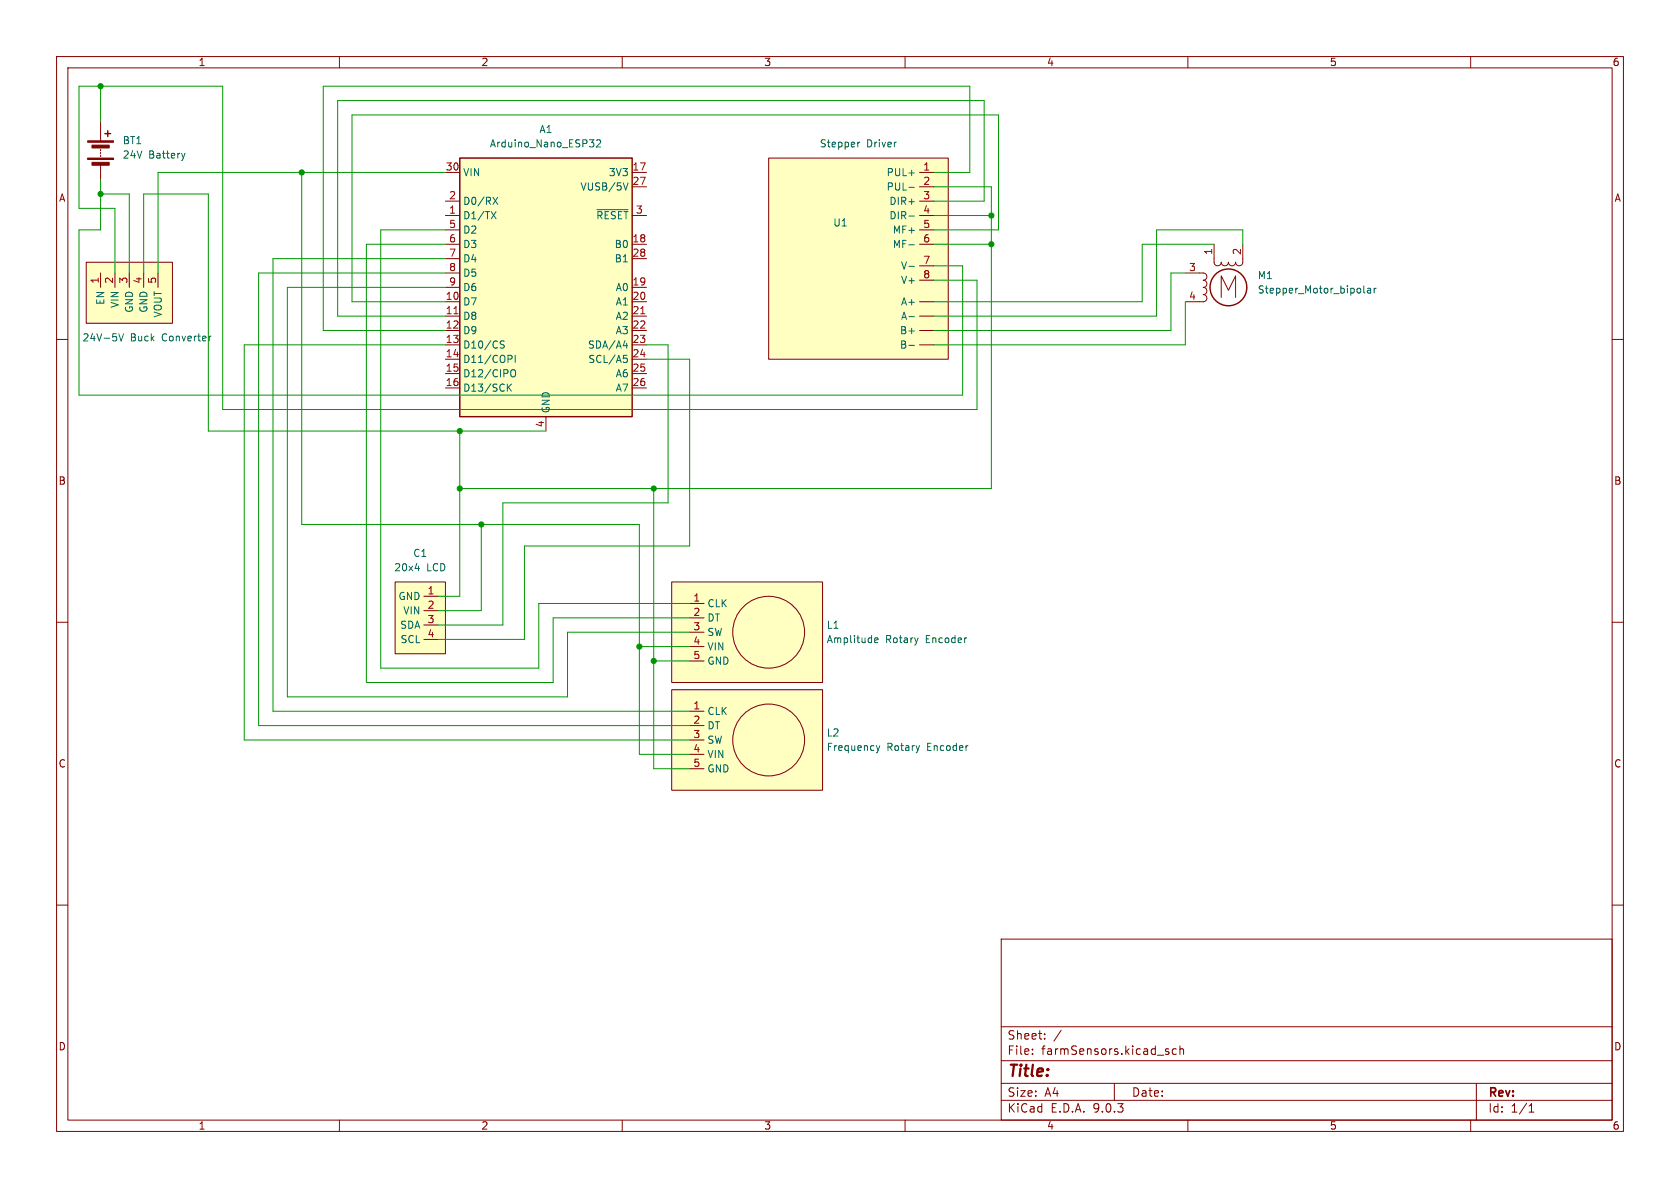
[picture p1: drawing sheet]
<svg xmlns="http://www.w3.org/2000/svg" width="297mm" height="210mm" viewBox="0 0 297 210" stroke-linecap="round" stroke-linejoin="round" font-family="sans-serif">
<g fill="none" stroke="#840000" stroke-width=".18">
<path d="M10 10h277v190h-277zM12 12h273v186h-273zM60 10v2M110 10v2M160 10v2M210 10v2M260 10v2M17.8 21.6v3.3M17.8 26.4v.3M17.8 26.9v.3M17.8 27.4v.3M17.8 29.2v2.6"/>
<path d="M209.5 48.3h3.2a.64 .64 0 0 1 .7 .6 .64 .64 0 0 1-.7 .6 .63 .63 0 0 1 .7 .7 .63 .63 0 0 1-.7 .6M212.7 50.8a.64 .64 0 0 1 .7 .6 .64 .64 0 0 1-.7 .7 .63 .63 0 0 1 .7 .6 .63 .63 0 0 1-.7 .6h-3.2M214.6 43.2v3.2a.64 .64 0 0 0 .7 .6 .64 .64 0 0 0 .6-.6 .64 .64 0 0 0 .6 .6 .64 .64 0 0 0 .7-.6 .64 .64 0 0 0 .6 .6 .64 .64 0 0 0 .6-.6 .64 .64 0 0 0 .7 .6 .64 .64 0 0 0 .6-.6v-3.2M215.9 52.6v-3.8l1.3 2.5 1.2-2.5v3.8M10 60h2M285 60h2M10 110h2M285 110h2M10 160h2M177 166h108v32h-108zM285 160h2M60 198v2"/>
<path d="M110 198v2M160 198v2M177 194.5h108M177 191.5h108M177 187.5h108M177 181.5h108M182.5 186.3v.1M182.5 185.5v.1M184.7 183.6v.1M184.7 182.8v.1M187.6 182.1l-1.3 2M197 191.5v3"/>
<path d="M206.2 185.9l.4 .1 .1 .2-.2 .2h-.3M206.2 185.4l.4 .1M208 185.5l-.5-.1-.3 .3v.4l.2 .2h.6M208.6 185.5l.2-.1 .4 .1v.9M208.6 184.9v1.5M210 198v2M260 198v2M261 191.5v6.5M270.3 196.6h.9M270.3 195.5l.4-.4v1.5"/>
</g>
<g fill="#840000" stroke="#840000" stroke-width=".18">
<path d="M15.5 24.9h4.6v.2h-4.6z"/>
<path d="M15.5 27.9h4.6v.3h-4.6z"/>
<path d="M16.3 25.7h3v.5h-3z"/>
<path d="M16.3 28.7h3v.5h-3z"/>
</g>
<g fill="none" stroke="#840000" stroke-width=".25">
<path d="M18.5 23.6h1.1M19 23.1v1"/>
<circle cx="217.2" cy="50.8" r="3.3"/>
</g>
<path d="M32.7 27.1l-.3 .8M241.1 50.5v1.1l.2 .2M241.8 51h.5v.8M242.3 51.3h-.4l-.2 .2 .2 .3 .4-.1M242.9 51v.8M243.3 51l-.4 .2" fill="none" stroke="#006464" stroke-width=".18"/>
<path d="M135.9 27.9h31.7v35.6h-31.7z" fill="#ffffc2"/>
<g fill="none" stroke="#840000" stroke-width=".18">
<path d="M135.9 27.9h31.7v35.6h-31.7zM162.6 30.5h2.5M162.6 33h2.5M162.6 35.6h2.5M162.6 38.1h2.5M162.6 40.6h2.5M162.6 43.2h2.5M162.6 47h2.5M162.6 49.5h2.5M162.6 53.3h2.5M162.6 55.9h2.5M162.6 58.4h2.5"/>
<path d="M162.6 61h2.5"/>
</g>
<path d="M151.6 25.1v.9M152 25.1l-.4 .3M160.7 33.1h.9M160.7 38.2h.9M160.7 43.3h.9M160.7 47.1h.9M160.7 56h.9M160.7 61.1h.9" fill="none" stroke="#006464" stroke-width=".18"/>
<path d="M118.7 102.9h26.7v17.8h-26.7z" fill="#ffffc2"/>
<g fill="none" stroke="#840000" stroke-width=".18">
<path d="M118.7 102.9h26.7v17.8h-26.7zM121.9 106.7h2.6M121.9 109.2h2.6M121.9 111.8h2.6M121.9 114.3h2.6M121.9 116.8h2.6"/>
<circle cx="135.9" cy="111.8" r="6.3"/>
</g>
<path d="M154.6 113.2l.6-.1v-.3h-.4l-.2 .1 .1 .6h.5" fill="none" stroke="#006464" stroke-width=".18"/>
<path d="M118.7 121.9h26.7v17.8h-26.7z" fill="#ffffc2"/>
<g fill="none" stroke="#840000" stroke-width=".18">
<path d="M118.7 121.9h26.7v17.8h-26.7zM121.9 125.7h2.6M121.9 128.3h2.6M121.9 130.8h2.6M121.9 133.4h2.6M121.9 135.9h2.6"/>
<circle cx="135.9" cy="130.8" r="6.3"/>
</g>
<path d="M154.9 131.8l.3 .9M155.2 132.7l-.3 .4M155.5 131.8l-.3 .9" fill="none" stroke="#006464" stroke-width=".18"/>
<path d="M81.3 27.9h30.5v45.8h-30.5z" fill="#ffffc2"/>
<path d="M81.3 27.9h30.5v45.8h-30.5z" fill="none" stroke="#840000" stroke-width=".25"/>
<g fill="none" stroke="#840000" stroke-width=".18">
<path d="M78.7 30.5h2.6M78.7 35.6h2.6M78.7 38.1h2.6M111.8 30.5h2.5M111.8 38.1h2.5M111.8 33h2.5M78.7 40.6h2.6M78.7 43.2h2.6M78.7 45.7h2.6M78.7 48.3h2.6M78.7 50.8h2.6M78.7 53.3h2.6"/>
<path d="M78.7 55.9h2.6M78.7 58.4h2.6M111.8 43.2h2.5M111.8 45.7h2.5M111.8 50.8h2.5M111.8 53.3h2.5M111.8 55.9h2.5M111.8 58.4h2.5M78.7 61h2.6M78.7 63.5h2.6M78.7 66h2.6M78.7 68.6h2.6"/>
<path d="M96.5 73.7v2.5M111.8 61h2.5M111.8 63.5h2.5M111.8 66h2.5M111.8 68.6h2.5"/>
</g>
<g fill="none" stroke="#006464" stroke-width=".18">
<path d="M86.8 37.4l.9 1.3M87.1 34.9l.9 1.2M87.7 37.4l-.9 1.3M88 34.9l-.9 1.2M104.2 24.7h.8l-.4 .5M104.7 25.2l.3 .2v.3l-.3 .3M105.5 24.8l.5-.1 .2 .4-.8 .9h.8M105.5 37.1h5.5M110.2 32.3l.4 1.3 .4-1.3M88.5 60.8l.5 .2 .1 .3-.2 .2h-.5M89.1 60.3h-.4l-.2 .1M89.9 68.4l.5 .8"/>
<path d="M90.3 62.8l.2 .3v.3l-.2 .1M90.4 65.5l.2-.2a.43 .43 0 0 1 .5 .5v.4a.43 .43 0 0 1-.3 .4 .43 .43 0 0 1-.4-.2M90.4 67.9l-.7 .7M91.1 62.8v1.3M110.2 61.1h.8M110.2 62.8h.6M110.4 63.3h.3l.2 .2-.1 .5-.4 .1M110.8 60.7v.8"/>
</g>
<path d="M80.3 55.5h.7M113.3 55.5h.7" fill="none" stroke="#a90000" stroke-width=".18"/>
<path d="M15.2 46.4h15.3v10.8h-15.3z" fill="#ffffc2"/>
<path d="M15.2 46.4h15.3v10.8h-15.3zM17.8 48.3v2.5M20.3 48.3v2.5M22.9 48.3v2.5M25.4 48.3v2.5M27.9 48.3v2.5" fill="none" stroke="#840000" stroke-width=".18"/>
<path d="M21 59l.4 1.3 .4-1.3M37.3 59.4l-.2 .1" fill="none" stroke="#006464" stroke-width=".18"/>
<path d="M69.8 102.9h8.9v12.7h-8.9z" fill="#ffffc2"/>
<path d="M69.8 102.9h8.9v12.7h-8.9zM74.9 105.4h2.6M74.9 108h2.6M74.9 110.5h2.6M74.9 113h2.6" fill="none" stroke="#840000" stroke-width=".18"/>
<path d="M73.4 100.5h.8" fill="none" stroke="#006464" stroke-width=".18"/>
<g fill="none" stroke="#009600" stroke-width=".18">
<path d="M17.8 15.2v6.4M17.8 31.8v8.8h-3.8v29.3h156.2v-22.9h-5.1M17.8 34.3h5.1v14M53.3 30.5v62.2h59.7v40.7h8.9M78.7 30.5h-50.8v17.8M165.1 30.5h6.3v-15.3h-114.3v43.2h21.6M165.1 35.6h8.9v-17.8h-114.3v38.1h19M165.1 33h10.2v53.4h-94M165.1 38.1h10.2M20.3 48.3v-11.5h-6.3v-21.6h25.4v57.2h133.3v-22.9h-7.6M25.4 48.3v-14h11.4v41.9h59.7M78.7 43.2h-13.9v77.5h33v-11.5h24.1"/>
<path d="M78.7 50.8h-27.9v72.4h49.5v-11.4h21.6M78.7 45.7h-30.4v80h73.6M78.7 48.3h-33v80h76.2M78.7 40.6h-11.4v77.5h27.9v-11.4h26.7M165.1 43.2h10.2M165.1 40.6h11.4v-20.3h-114.3v33h16.5M209.5 48.3h-2.5v10.1h-41.9M209.5 53.3v7.7h-44.4M214.6 43.2h-12.7v10.1h-36.8M219.7 43.2v-2.6h-15.2v15.3h-39.4M78.7 61h-35.5v69.8h78.7M81.3 76.2v29.2h-3.8"/>
<path d="M114.3 61h3.8v27.9h-29.2v21.6h-11.4M114.3 63.5h7.6v33h-29.2v16.5h-15.2M85.1 92.7v15.3h-7.6M115.6 86.4v49.5h6.3M113 114.3h8.9M115.6 116.8h6.3"/>
</g>
<g fill="#009600" stroke="#009600" stroke-width=".18">
<circle cx="17.8" cy="15.2" r=".46"/>
<circle cx="17.8" cy="34.3" r=".46"/>
<circle cx="81.3" cy="86.4" r=".46"/>
<circle cx="85.1" cy="92.7" r=".46"/>
<circle cx="53.3" cy="30.5" r=".46"/>
<circle cx="81.3" cy="76.2" r=".46"/>
<circle cx="115.6" cy="116.8" r=".46"/>
<circle cx="113" cy="114.3" r=".46"/>
<circle cx="115.6" cy="86.4" r=".46"/>
<circle cx="175.3" cy="43.2" r=".46"/>
<circle cx="175.3" cy="38.1" r=".46"/>
</g>
<text font-size="2.8" fill="#840000" x="178" y="190.9">Title:</text>
<g font-size="2.1" fill="#840000">
<text x="178" y="184">Sheet:</text>
<text x="178" y="186.7">File:</text>
<text x="184.1" y="186.7">farmSensors.kicad_sch</text>
<text x="178" y="196.9">KiCad</text>
<text x="178" y="194.1">Size:</text>
<text x="184.7" y="194.1">A4</text>
<text x="185.7" y="196.9">E.D.A.</text>
<text x="193.3" y="196.9">9.0.3</text>
<text x="200" y="194.1">Date:</text>
<text x="263" y="194.3">Rev:</text>
<text x="263" y="196.9">Id:</text>
<text x="267.1" y="196.9">1/1</text>
</g>
<g font-size="1.8" fill="#840000">
<text x="35" y="11.9">1</text>
<text x="85" y="11.9">2</text>
<text x="135" y="11.9">3</text>
<text x="185" y="11.9">4</text>
<text x="235" y="11.9">5</text>
<text x="285" y="11.9">6</text>
<text x="10.3" y="35.9">A</text>
<text x="285.3" y="35.9">A</text>
<text x="10.3" y="85.9">B</text>
<text x="285.3" y="85.9">B</text>
<text x="10.3" y="135.9">C</text>
<text x="285.3" y="135.9">C</text>
<text x="10.3" y="185.9">D</text>
<text x="285.3" y="185.9">D</text>
<text x="35" y="199.9">1</text>
<text x="85" y="199.9">2</text>
<text x="135" y="199.9">3</text>
<text x="185" y="199.9">4</text>
<text x="235" y="199.9">5</text>
<text x="285" y="199.9">6</text>
</g>
<g font-size="1.8" fill="#006464">
<text x="95.3" y="23.7">A1</text>
<text x="21.6" y="25.7">BT1</text>
<text x="21.6" y="28.2">24V</text>
<text x="26.3" y="28.2">Battery</text>
<text x="86.5" y="26.3">Arduino_Nano_ESP32</text>
<text x="144.8" y="26.3">Stepper</text>
<text x="153.2" y="26.3">Driver</text>
<text x="81.8" y="31.3">VIN</text>
<text x="102.5" y="33.9">VUSB/5V</text>
<text x="107.5" y="31.3">3V3</text>
<text x="156.6" y="31.3">PUL+</text>
<text x="156.6" y="33.9">PUL-</text>
<text x="81.8" y="36.4">D0/RX</text>
<text x="81.8" y="39">D1/TX</text>
<text x="81.8" y="41.5">D2</text>
<text x="105.3" y="39">~{RESET}</text>
<text x="147.2" y="40.2">U1</text>
<text x="157.1" y="36.4">DIR+</text>
<text x="157.1" y="39">DIR-</text>
<text x="157.7" y="41.5">MF+</text>
<text x="81.8" y="44">D3</text>
<text x="81.8" y="46.6">D4</text>
<text x="108.6" y="44">B0</text>
<text x="108.6" y="46.6">B1</text>
<text x="157.7" y="44">MF-</text>
<text x="159.2" y="47.9">V-</text>
<text x="18.6" y="54" transform="rotate(-90 18.6 54)">EN</text>
<text x="81.8" y="49.1">D5</text>
<text x="81.8" y="51.7">D6</text>
<text x="108.8" y="51.7">A0</text>
<text x="159.2" y="50.4">V+</text>
<text x="222.3" y="49.5">M1</text>
<text x="222.3" y="52.1">Stepper_Motor_bipolar</text>
<text x="21.2" y="54.5" transform="rotate(-90 21.2 54.5)">VIN</text>
<text x="23.7" y="55.4" transform="rotate(-90 23.7 55.4)">GND</text>
<text x="26.3" y="55.4" transform="rotate(-90 26.3 55.4)">GND</text>
<text x="28.8" y="56.2" transform="rotate(-90 28.8 56.2)">VOUT</text>
<text x="81.8" y="54.2">D7</text>
<text x="81.8" y="56.7">D8</text>
<text x="81.8" y="59.3">D9</text>
<text x="108.8" y="54.2">A1</text>
<text x="108.8" y="56.7">A2</text>
<text x="108.8" y="59.3">A3</text>
<text x="159" y="59.3">B+</text>
<text x="159.2" y="54.2">A+</text>
<text x="159.2" y="56.7">A-</text>
<text x="14.5" y="60.6">24V-5V</text>
<text x="23" y="60.6">Buck</text>
<text x="28.7" y="60.6">Converter</text>
<text x="81.8" y="61.8">D10/CS</text>
<text x="81.8" y="64.4">D11/COPI</text>
<text x="103.9" y="61.8">SDA/A4</text>
<text x="103.9" y="64.4">SCL/A5</text>
<text x="159" y="61.8">B-</text>
<text x="81.8" y="66.9">D12/CIPO</text>
<text x="81.8" y="69.4">D13/SCK</text>
<text x="108.8" y="66.9">A6</text>
<text x="108.8" y="69.4">A7</text>
<text x="97.4" y="73.2" transform="rotate(-90 97.4 73.2)">GND</text>
<text x="69.6" y="101.2">20x4</text>
<text x="73" y="98.7">C1</text>
<text x="75.4" y="101.2">LCD</text>
<text x="70.3" y="106.3">GND</text>
<text x="125" y="107.5">CLK</text>
<text x="70.7" y="111.4">SDA</text>
<text x="70.7" y="113.9">SCL</text>
<text x="71.2" y="108.8">VIN</text>
<text x="125" y="110.1">DT</text>
<text x="125" y="112.6">SW</text>
<text x="146.1" y="113.9">Amplitude</text>
<text x="146.1" y="111.4">L1</text>
<text x="156.5" y="113.9">Rotary</text>
<text x="163.8" y="113.9">Encoder</text>
<text x="125" y="115.2">VIN</text>
<text x="125" y="117.7">GND</text>
<text x="125" y="126.6">CLK</text>
<text x="125" y="129.1">DT</text>
<text x="125" y="131.7">SW</text>
<text x="146.1" y="130.4">L2</text>
<text x="125" y="134.2">VIN</text>
<text x="125" y="136.8">GND</text>
<text x="146.1" y="132.9">Frequency</text>
<text x="156.8" y="132.9">Rotary</text>
<text x="164" y="132.9">Encoder</text>
</g>
<g font-size="1.8" fill="#a90000">
<text x="78.7" y="30.2">30</text>
<text x="79.3" y="35.3">2</text>
<text x="111.7" y="30.2">17</text>
<text x="111.7" y="32.8">27</text>
<text x="163.1" y="30.2">1</text>
<text x="163.1" y="32.8">2</text>
<text x="163.1" y="35.3">3</text>
<text x="79.3" y="37.8">1</text>
<text x="79.3" y="40.4">5</text>
<text x="112.3" y="37.8">3</text>
<text x="163.1" y="37.8">4</text>
<text x="163.1" y="40.4">5</text>
<text x="79.3" y="42.9">6</text>
<text x="79.3" y="45.5">7</text>
<text x="111.7" y="42.9">18</text>
<text x="111.7" y="45.5">28</text>
<text x="163.1" y="42.9">6</text>
<text x="163.1" y="46.7">7</text>
<text x="214.4" y="45.2" transform="rotate(-90 214.4 45.2)">1</text>
<text x="219.5" y="45.2" transform="rotate(-90 219.5 45.2)">2</text>
<text x="17.5" y="50.2" transform="rotate(-90 17.5 50.2)">1</text>
<text x="20.1" y="50.2" transform="rotate(-90 20.1 50.2)">2</text>
<text x="22.6" y="50.2" transform="rotate(-90 22.6 50.2)">3</text>
<text x="25.1" y="50.2" transform="rotate(-90 25.1 50.2)">4</text>
<text x="27.7" y="50.2" transform="rotate(-90 27.7 50.2)">5</text>
<text x="78.7" y="53.1">10</text>
<text x="79.3" y="48">8</text>
<text x="79.3" y="50.5">9</text>
<text x="111.7" y="50.5">19</text>
<text x="111.7" y="53.1">20</text>
<text x="163.1" y="49.3">8</text>
<text x="210.1" y="48">3</text>
<text x="210.1" y="53.1">4</text>
<text x="78.7" y="55.6">11</text>
<text x="78.7" y="58.2">12</text>
<text x="111.7" y="55.6">21</text>
<text x="111.7" y="58.2">22</text>
<text x="78.7" y="60.7">13</text>
<text x="78.7" y="63.2">14</text>
<text x="78.7" y="65.8">15</text>
<text x="111.7" y="60.7">23</text>
<text x="111.7" y="63.2">24</text>
<text x="111.7" y="65.8">25</text>
<text x="78.7" y="68.3">16</text>
<text x="111.7" y="68.3">26</text>
<text x="96.3" y="75.6" transform="rotate(-90 96.3 75.6)">4</text>
<text x="75.5" y="105.2">1</text>
<text x="75.5" y="107.7">2</text>
<text x="122.5" y="106.4">1</text>
<text x="75.5" y="110.2">3</text>
<text x="75.5" y="112.8">4</text>
<text x="122.5" y="109">2</text>
<text x="122.5" y="111.5">3</text>
<text x="122.5" y="114">4</text>
<text x="122.5" y="116.6">5</text>
<text x="122.5" y="125.5">1</text>
<text x="122.5" y="128">2</text>
<text x="122.5" y="130.6">3</text>
<text x="122.5" y="133.1">4</text>
<text x="122.5" y="135.6">5</text>
</g>
</svg>
